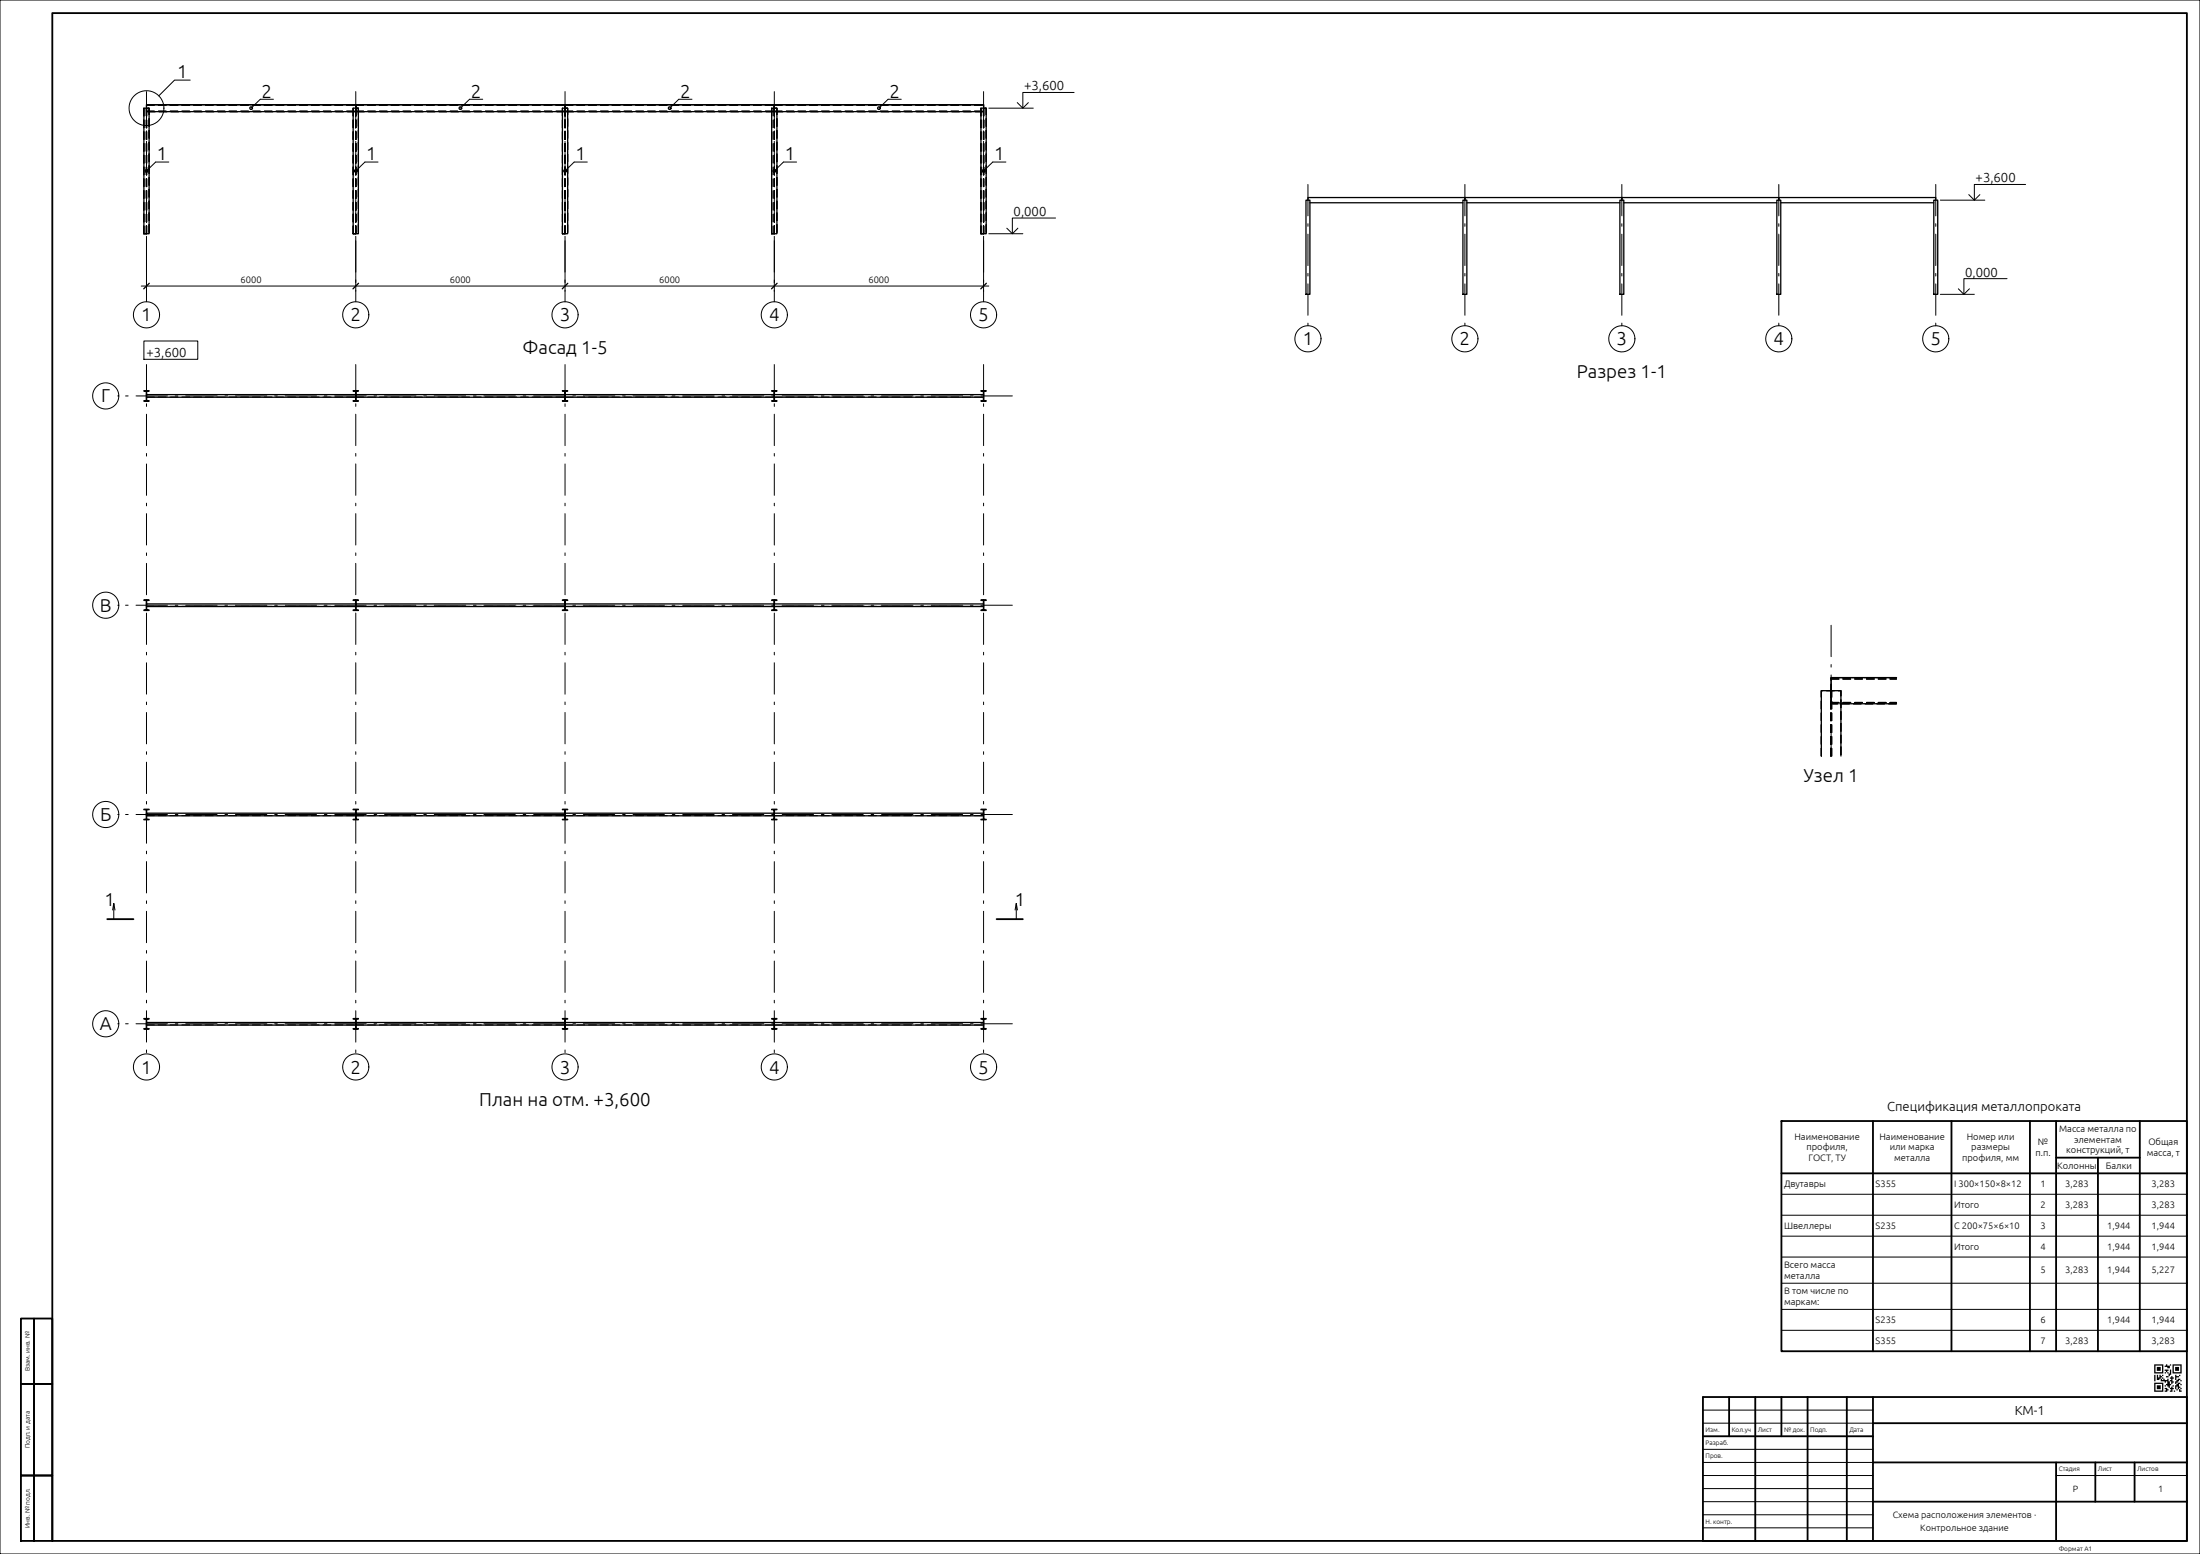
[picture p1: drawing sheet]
<svg xmlns="http://www.w3.org/2000/svg" width="841mm" height="594mm" viewBox="0 0 841 594" stroke-linecap="round" stroke-linejoin="round" font-family="sans-serif">
<g fill="none" stroke="#000" stroke-width=".38">
<path d="M0 0h841v594h-841zM72.7 30.6h-6l-6 6M104.5 37.9h-5l-3.5 3.4M184.5 37.9h-5l-3.5 3.4M264.5 37.9h-5l-3.5 3.4M344.5 37.9h-5l-3.5 3.4M388.9 39.2l2.1 2.1 2.1-2.1M410.6 35.3h-19.6v6M378 41.3h17M64.5 61.9h-5l-3.5 3.4M144.5 61.9h-5l-3.5 3.4M224.5 61.9h-5l-3.5 3.4"/>
<path d="M304.5 61.9h-5l-3.5 3.4M384.5 61.9h-5l-3.5 3.4M741.7 76.5h17M752.6 74.4l2.1 2.1 2.2-2.1M774.3 70.5h-19.6v6M56 90.3v21M136 90.3v21M216 90.3v21M296 90.3v21M376 90.3v21M378 89.3h13M384.9 87.2l2.1 2.1 2.1-2.1"/>
<path d="M403.5 83.3h-16.5v6M54 109.3h324M741.7 112.5h13M748.6 110.4l2.1 2.1 2.2-2.1M767.2 106.5h-16.5v6M55 130.3h20.6v7h-20.6zM43 347.8l.5-2.5 .4 2.5M43.5 345.3v6M388 347.8l.5-2.5 .4 2.5M388.5 345.3v6M681 456.5h155M681 464.5h155"/>
<path d="M681 472.5h155M681 480.5h155M681 490.5h155M681 500.5h155M681 508.5h155M651 539h65M651 559h65M651 554h65M651 544h65M651 579h65M651 574h65M651 569h65"/>
<path d="M651 564h65M786 564h50M651 584h65"/>
<circle cx="56" cy="41.3" r="6.7"/>
<circle cx="56" cy="120.3" r="5"/>
<circle cx="136" cy="120.3" r="5"/>
<circle cx="216" cy="120.3" r="5"/>
<circle cx="296" cy="120.3" r="5"/>
<circle cx="376" cy="120.3" r="5"/>
<circle cx="500" cy="129.5" r="5"/>
<circle cx="560" cy="129.5" r="5"/>
<circle cx="620" cy="129.5" r="5"/>
<circle cx="680" cy="129.5" r="5"/>
<circle cx="740" cy="129.5" r="5"/>
<circle cx="40.4" cy="151.3" r="5"/>
<circle cx="40.4" cy="231.3" r="5"/>
<circle cx="40.4" cy="311.3" r="5"/>
<circle cx="40.4" cy="391.3" r="5"/>
<circle cx="56" cy="407.8" r="5"/>
<circle cx="136" cy="407.8" r="5"/>
<circle cx="216" cy="407.8" r="5"/>
<circle cx="296" cy="407.8" r="5"/>
<circle cx="376" cy="407.8" r="5"/>
</g>
<g fill="none" stroke="#000" stroke-width=".7">
<path d="M20 5h816v584h-816zM41 351.3h10M381 351.3h10M681 428.5h155v88h-155zM716 428.5v88M746 428.5v88M776 428.5v88M786 428.5v88M818 428.5v88M681 448.5h155M786 442.5h32M802 442.5v74"/>
<path d="M8 504h5v25h-5zM13 504h7v25h-7zM8 529h5v35h-5zM13 529h7v35h-7zM651 534h185v55h-185zM661 534v15M671 534v55M681 534v15M691 534v55M706 534v55M716 534v55M651 549h65"/>
<path d="M716 544h120M716 559h120M786 559v30M801 559v15M816 559v15M8 564h5v25h-5zM13 564h7v25h-7zM716 574h120"/>
</g>
<path d="M823.5 521.5v.5h.5v-.5zM824 521.5v.5h.5v-.5zM824.5 521.5v.5h.5v-.5zM825 521.5v.5h.5v-.5zM825.5 521.5v.5h.5v-.5zM826 521.5v.5h.5v-.5zM826.5 521.5v.5h.5v-.5zM828 521.5v.5h.5v-.5zM829.5 521.5v.5h.5v-.5zM830.5 521.5v.5h.5v-.5zM831 521.5v.5h.5v-.5zM831.5 521.5v.5h.5v-.5zM832 521.5v.5h.5v-.5zM832.5 521.5v.5h.5v-.5zM833 521.5v.5h.5v-.5zM833.5 521.5v.5h.5v-.5zM823.5 522v.5h.5v-.5zM826.5 522v.5h.5v-.5zM827.5 522v.5h.5v-.5zM828 522v.5h.5v-.5zM828.5 522v.5h.5v-.5zM829 522v.5h.5v-.5zM830.5 522v.5h.5v-.5zM833.5 522v.5h.5v-.5zM823.5 522.5v.5h.5v-.5zM824.5 522.5v.5h.5v-.5zM825 522.5v.5h.5v-.5zM825.5 522.5v.5h.5v-.5zM826.5 522.5v.5h.5v-.5zM828.5 522.5v.5h.5v-.5zM829 522.5v.5h.5v-.5zM830.5 522.5v.5h.5v-.5zM831.5 522.5v.5h.5v-.5zM832 522.5v.5h.5v-.5zM832.5 522.5v.5h.5v-.5zM833.5 522.5v.5h.5v-.5zM823.5 523v.5h.5v-.5zM824.5 523v.5h.5v-.5zM825 523v.5h.5v-.5zM825.5 523v.5h.5v-.5zM826.5 523v.5h.5v-.5zM830.5 523v.5h.5v-.5zM831.5 523v.5h.5v-.5zM832 523v.5h.5v-.5zM832.5 523v.5h.5v-.5zM833.5 523v.5h.5v-.5zM823.5 523.5v.5h.5v-.5zM824.5 523.5v.5h.5v-.5zM825 523.5v.5h.5v-.5zM825.5 523.5v.5h.5v-.5zM826.5 523.5v.5h.5v-.5zM827.5 523.5v.5h.5v-.5zM828 523.5v.5h.5v-.5zM828.5 523.5v.5h.5v-.5zM829.5 523.5v.5h.5v-.5zM830.5 523.5v.5h.5v-.5zM831.5 523.5v.5h.5v-.5zM832 523.5v.5h.5v-.5zM832.5 523.5v.5h.5v-.5zM833.5 523.5v.5h.5v-.5zM823.5 524v.5h.5v-.5zM826.5 524v.5h.5v-.5zM828 524v.5h.5v-.5zM829.5 524v.5h.5v-.5zM830.5 524v.5h.5v-.5zM833.5 524v.5h.5v-.5zM823.5 524.5v.5h.5v-.5zM824 524.5v.5h.5v-.5zM824.5 524.5v.5h.5v-.5zM825 524.5v.5h.5v-.5zM825.5 524.5v.5h.5v-.5zM826 524.5v.5h.5v-.5zM826.5 524.5v.5h.5v-.5zM827.5 524.5v.5h.5v-.5zM828.5 524.5v.5h.5v-.5zM829.5 524.5v.5h.5v-.5zM830.5 524.5v.5h.5v-.5zM831 524.5v.5h.5v-.5zM831.5 524.5v.5h.5v-.5zM832 524.5v.5h.5v-.5zM832.5 524.5v.5h.5v-.5zM833 524.5v.5h.5v-.5zM833.5 524.5v.5h.5v-.5zM829 525v.5h.5v-.5zM829.5 525v.5h.5v-.5zM823.5 525.5v.5h.5v-.5zM824.5 525.5v.5h.5v-.5zM825.5 525.5v.5h.5v-.5zM826.5 525.5v.5h.5v-.5zM829 525.5v.5h.5v-.5zM831.5 525.5v.5h.5v-.5zM833 525.5v.5h.5v-.5zM823.5 526v.5h.5v-.5zM824.5 526v.5h.5v-.5zM825.5 526v.5h.5v-.5zM826 526v.5h.5v-.5zM828 526v.5h.5v-.5zM828.5 526v.5h.5v-.5zM830 526v.5h.5v-.5zM831.5 526v.5h.5v-.5zM832 526v.5h.5v-.5zM832.5 526v.5h.5v-.5zM823.5 526.5v.5h.5v-.5zM824.5 526.5v.5h.5v-.5zM825 526.5v.5h.5v-.5zM825.5 526.5v.5h.5v-.5zM826.5 526.5v.5h.5v-.5zM829.5 526.5v.5h.5v-.5zM830 526.5v.5h.5v-.5zM830.5 526.5v.5h.5v-.5zM831.5 526.5v.5h.5v-.5zM823.5 527v.5h.5v-.5zM824.5 527v.5h.5v-.5zM825 527v.5h.5v-.5zM826 527v.5h.5v-.5zM827 527v.5h.5v-.5zM828.5 527v.5h.5v-.5zM830 527v.5h.5v-.5zM831.5 527v.5h.5v-.5zM832.5 527v.5h.5v-.5zM833 527v.5h.5v-.5zM823.5 527.5v.5h.5v-.5zM826 527.5v.5h.5v-.5zM826.5 527.5v.5h.5v-.5zM827 527.5v.5h.5v-.5zM827.5 527.5v.5h.5v-.5zM828 527.5v.5h.5v-.5zM828.5 527.5v.5h.5v-.5zM829.5 527.5v.5h.5v-.5zM830 527.5v.5h.5v-.5zM832 527.5v.5h.5v-.5zM832.5 527.5v.5h.5v-.5zM833.5 527.5v.5h.5v-.5zM827.5 528v.5h.5v-.5zM828.5 528v.5h.5v-.5zM829 528v.5h.5v-.5zM830 528v.5h.5v-.5zM830.5 528v.5h.5v-.5zM831.5 528v.5h.5v-.5zM832 528v.5h.5v-.5zM823.5 528.5v.5h.5v-.5zM824 528.5v.5h.5v-.5zM824.5 528.5v.5h.5v-.5zM825 528.5v.5h.5v-.5zM825.5 528.5v.5h.5v-.5zM826 528.5v.5h.5v-.5zM826.5 528.5v.5h.5v-.5zM828.5 528.5v.5h.5v-.5zM829 528.5v.5h.5v-.5zM830 528.5v.5h.5v-.5zM831.5 528.5v.5h.5v-.5zM832.5 528.5v.5h.5v-.5zM833 528.5v.5h.5v-.5zM823.5 529v.5h.5v-.5zM826.5 529v.5h.5v-.5zM828 529v.5h.5v-.5zM828.5 529v.5h.5v-.5zM829 529v.5h.5v-.5zM829.5 529v.5h.5v-.5zM832 529v.5h.5v-.5zM832.5 529v.5h.5v-.5zM833.5 529v.5h.5v-.5zM823.5 529.5v.5h.5v-.5zM824.5 529.5v.5h.5v-.5zM825 529.5v.5h.5v-.5zM825.5 529.5v.5h.5v-.5zM826.5 529.5v.5h.5v-.5zM827.5 529.5v.5h.5v-.5zM828.5 529.5v.5h.5v-.5zM829 529.5v.5h.5v-.5zM830.5 529.5v.5h.5v-.5zM831.5 529.5v.5h.5v-.5zM832 529.5v.5h.5v-.5zM832.5 529.5v.5h.5v-.5zM823.5 530v.5h.5v-.5zM824.5 530v.5h.5v-.5zM825 530v.5h.5v-.5zM825.5 530v.5h.5v-.5zM826.5 530v.5h.5v-.5zM829 530v.5h.5v-.5zM830 530v.5h.5v-.5zM831.5 530v.5h.5v-.5zM832.5 530v.5h.5v-.5zM833 530v.5h.5v-.5zM823.5 530.5v.5h.5v-.5zM824.5 530.5v.5h.5v-.5zM825 530.5v.5h.5v-.5zM825.5 530.5v.5h.5v-.5zM826.5 530.5v.5h.5v-.5zM827.5 530.5v.5h.5v-.5zM828 530.5v.5h.5v-.5zM829.5 530.5v.5h.5v-.5zM830 530.5v.5h.5v-.5zM830.5 530.5v.5h.5v-.5zM831.5 530.5v.5h.5v-.5zM832.5 530.5v.5h.5v-.5zM833.5 530.5v.5h.5v-.5zM823.5 531v.5h.5v-.5zM826.5 531v.5h.5v-.5zM828 531v.5h.5v-.5zM828.5 531v.5h.5v-.5zM830 531v.5h.5v-.5zM832 531v.5h.5v-.5zM833 531v.5h.5v-.5zM823.5 531.5v.5h.5v-.5zM824 531.5v.5h.5v-.5zM824.5 531.5v.5h.5v-.5zM825 531.5v.5h.5v-.5zM825.5 531.5v.5h.5v-.5zM826 531.5v.5h.5v-.5zM826.5 531.5v.5h.5v-.5zM827.5 531.5v.5h.5v-.5zM828 531.5v.5h.5v-.5zM829.5 531.5v.5h.5v-.5zM830 531.5v.5h.5v-.5zM831 531.5v.5h.5v-.5zM833 531.5v.5h.5v-.5zM833.5 531.5v.5h.5v-.5z" fill="#000"/>
<g fill="none" stroke="#000" stroke-width=".38" stroke-dasharray="3 1.5">
<path d="M56 42.5h80M56 40.1h80M56 42.7v-2.7h80v2.7h-80M57 42.7h-1v-1.4M135 42.7h1v-1.4M136 42.5h80M136 40.1h80M136 42.7v-2.7h80v2.7h-80M137 42.7h-1v-1.4M215 42.7h1v-1.4M216 42.5h80M216 40.1h80"/>
<path d="M216 42.7v-2.7h80v2.7h-80M217 42.7h-1v-1.4M295 42.7h1v-1.4M296 42.5h80M296 40.1h80M296 42.7v-2.7h80v2.7h-80M297 42.7h-1v-1.4M375 42.7h1v-1.4M55 89.3v-48h2v48h-2M55.9 89.3v-48M56.1 89.3v-48M135 89.3v-48h2v48h-2"/>
<path d="M135.9 89.3v-48M136.1 89.3v-48M215 89.3v-48h2v48h-2M215.9 89.3v-48M216 89.3v-48M295 89.3v-48h2v48h-2M295.9 89.3v-48M296 89.3v-48M375 89.3v-48h2v48h-2M375.9 89.3v-48M376 89.3v-48M56 151.8h80"/>
<path d="M56.1 151.8v-1M135.9 151.8v-1M136 151.8h80M136.1 151.8v-1M215.9 151.8v-1M216 151.8h80M216 151.8v-1M295.9 151.8v-1M296 151.8h80M296 151.8v-1M375.9 151.8v-1M56 231.8h80"/>
<path d="M56.1 231.8v-1M135.9 231.8v-1M136 231.8h80M136.1 231.8v-1M215.9 231.8v-1M216 231.8h80M216 231.8v-1M295.9 231.8v-1M296 231.8h80M296 231.8v-1M375.9 231.8v-1M700 259.5h25"/>
<path d="M700 268.5h25M700 269v-10h25M703.7 269h-3.7v-5M725 269h-25M696.2 289v-25h7.5v25M699.8 289v-25M700.2 289v-25M56 311.8h80M56.1 311.8v-1M135.9 311.8v-1M136 311.8h80M136.1 311.8v-1"/>
<path d="M215.9 311.8v-1M216 311.8h80M216 311.8v-1M295.9 311.8v-1M296 311.8h80M296 311.8v-1M375.9 311.8v-1M56 391.8h80M56.1 391.8v-1M135.9 391.8v-1M136 391.8h80M136.1 391.8v-1"/>
<path d="M215.9 391.8v-1M216 391.8h80M216 391.8v-1M295.9 391.8v-1M296 391.8h80M296 391.8v-1M375.9 391.8v-1"/>
</g>
<g fill="none" stroke="#000" stroke-width=".5">
<path d="M55 41.3h2v48h-2zM56 41.3v-1.3h80v1.3v-1.3h80v1.3v-1.3h80v1.3v-1.3h80v1.3M57 42.7h78M135 41.3h2v48h-2zM137 42.7h78M215 41.3h2v48h-2zM217 42.7h78M295 41.3h2v48h-2zM297 42.7h78M375 41.3h2v48h-2zM499.2 76.5h1.5v36h-1.5zM500 76.5v-1h60v1v-1h60v1v-1h60v1v-1h60v1"/>
<path d="M500.7 77.5h58.5M559.2 76.5h1.5v36h-1.5zM560.7 77.5h58.5M619.2 76.5h1.5v36h-1.5zM620.7 77.5h58.5M679.2 76.5h1.5v36h-1.5zM680.7 77.5h58.5M739.2 76.5h1.5v36h-1.5zM57.1 108.3l-2.2 2.1M137.1 108.3l-2.2 2.1M217.1 108.3l-2.2 2.1M297.1 108.3l-2.2 2.1"/>
<path d="M377.1 108.3l-2.2 2.1M56 150.8h80v1h-80zM56.1 150.8v-1.3l.9-.2h-2l.9 .2v3.7l-.9 .1h2l-.9-.1v-1.4M135.9 151.8v1.4l-.9 .1h2l-.9-.1v-1.4M135.9 150.8v-1.3l-.9-.2h2l-.9 .2v1.3M136 150.8h80v1h-80zM215.9 151.8v1.4l-.9 .1h2l-1-.1v-1.4M215.9 150.8v-1.3l-.9-.2h2l-1 .2v1.3M216 150.8h80v1h-80zM295.9 151.8v1.4l-.9 .1h2l-1-.1v-1.4M295.9 150.8v-1.3l-.9-.2h2l-1 .2v1.3M296 150.8h80v1h-80z"/>
<path d="M375.9 150.8v-1.3l-.9-.2h2l-1 .2v3.7l1 .1h-2l.9-.1v-1.4M56 230.8h80v1h-80zM56.1 230.8v-1.3l.9-.2h-2l.9 .2v3.7l-.9 .1h2l-.9-.1v-1.4M135.9 231.8v1.4l-.9 .1h2l-.9-.1v-1.4M135.9 230.8v-1.3l-.9-.2h2l-.9 .2v1.3M136 230.8h80v1h-80zM215.9 231.8v1.4l-.9 .1h2l-1-.1v-1.4M215.9 230.8v-1.3l-.9-.2h2l-1 .2v1.3M216 230.8h80v1h-80zM295.9 231.8v1.4l-.9 .1h2l-1-.1v-1.4M295.9 230.8v-1.3l-.9-.2h2l-1 .2v1.3M296 230.8h80v1h-80z"/>
<path d="M375.9 230.8v-1.3l-.9-.2h2l-1 .2v3.7l1 .1h-2l.9-.1v-1.4M725 259h-25v5M703.7 269h21.3M696.2 289v-25h7.5v25M56 310.8h80v1h-80zM56.1 310.8v-1.3l.9-.2h-2l.9 .2v3.7l-.9 .1h2l-.9-.1v-1.4M135.9 311.8v1.4l-.9 .1h2l-.9-.1v-1.4M135.9 310.8v-1.3l-.9-.2h2l-.9 .2v1.3M136 310.8h80v1h-80zM215.9 311.8v1.4l-.9 .1h2l-1-.1v-1.4M215.9 310.8v-1.3l-.9-.2h2l-1 .2v1.3M216 310.8h80v1h-80z"/>
<path d="M295.9 311.8v1.4l-.9 .1h2l-1-.1v-1.4M295.9 310.8v-1.3l-.9-.2h2l-1 .2v1.3M296 310.8h80v1h-80zM375.9 310.8v-1.3l-.9-.2h2l-1 .2v3.7l1 .1h-2l.9-.1v-1.4M56 390.8h80v1h-80zM56.1 390.8v-1.3l.9-.2h-2l.9 .2v3.7l-.9 .1h2l-.9-.1v-1.4M135.9 391.8v1.4l-.9 .1h2l-.9-.1v-1.4M135.9 390.8v-1.3l-.9-.2h2l-.9 .2v1.3M136 390.8h80v1h-80zM215.9 391.8v1.4l-.9 .1h2l-1-.1v-1.4M215.9 390.8v-1.3l-.9-.2h2l-1 .2v1.3M216 390.8h80v1h-80z"/>
<path d="M295.9 391.8v1.4l-.9 .1h2l-1-.1v-1.4M295.9 390.8v-1.3l-.9-.2h2l-1 .2v1.3M296 390.8h80v1h-80zM375.9 390.8v-1.3l-.9-.2h2l-1 .2v3.7l1 .1h-2l.9-.1v-1.4"/>
<circle cx="96" cy="41.3" r=".5"/>
<circle cx="176" cy="41.3" r=".5"/>
<circle cx="256" cy="41.3" r=".5"/>
<circle cx="336" cy="41.3" r=".5"/>
<circle cx="56" cy="65.3" r=".5"/>
<circle cx="136" cy="65.3" r=".5"/>
<circle cx="216" cy="65.3" r=".5"/>
<circle cx="296" cy="65.3" r=".5"/>
<circle cx="376" cy="65.3" r=".5"/>
</g>
<g fill="none" stroke="#000" stroke-width=".38" stroke-dasharray="12 3 1 3">
<path d="M56 35v80.3M136 35v80.3M216 35v80.3M296 35v80.3M376 35v80.3M500 70.5v54M560 70.5v54M620 70.5v54M680 70.5v54M740 70.5v54M56 139.3v264M136 139.3v264"/>
<path d="M216 139.3v264M296 139.3v264M376 139.3v264M387 151.3h-342M387 231.3h-342M700 239v50M387 311.3h-342M387 391.3h-342"/>
</g>
<g font-size="7.1">
<text x="67.7" y="29.8">1</text>
<text x="100" y="37.3">2</text>
<text x="180" y="37.3">2</text>
<text x="260" y="37.3">2</text>
<text x="340" y="37.3">2</text>
<text x="60" y="61.3">1</text>
<text x="140" y="61.3">1</text>
<text x="220" y="61.3">1</text>
<text x="300" y="61.3">1</text>
<text x="380" y="61.3">1</text>
<text x="54" y="122.8">1</text>
<text x="134" y="122.8">2</text>
<text x="214" y="122.8">3</text>
<text x="294" y="122.8">4</text>
<text x="374" y="122.8">5</text>
<text x="199.7" y="135.3">Фасад 1-5</text>
<text x="498" y="132">1</text>
<text x="558" y="132">2</text>
<text x="618" y="132">3</text>
<text x="678" y="132">4</text>
<text x="738" y="132">5</text>
<text x="602.8" y="144.5">Разрез 1-1</text>
<text x="38.7" y="153.8">Г</text>
<text x="38.2" y="233.8">В</text>
<text x="689.5" y="299">Узел 1</text>
<text x="38.2" y="313.8">Б</text>
<text x="40" y="346.3">1</text>
<text x="388" y="346.3">1</text>
<text x="38.1" y="393.8">А</text>
<text x="54" y="410.3">1</text>
<text x="134" y="410.3">2</text>
<text x="214" y="410.3">3</text>
<text x="294" y="410.3">4</text>
<text x="374" y="410.3">5</text>
<text x="183.2" y="422.8">План на отм. +3,600</text>
</g>
<g font-size="5">
<text x="391.5" y="34.5">+3,600</text>
<text x="755.2" y="69.7">+3,600</text>
<text x="387.5" y="82.5">0,000</text>
<text x="751.2" y="105.7">0,000</text>
<text x="56" y="136.3">+3,600</text>
<text x="721.4" y="424.5">Спецификация металлопроката</text>
<text x="770.2" y="540.8">КМ-1</text>
</g>
<g font-size="3.6">
<text x="92" y="108.3">6000</text>
<text x="172" y="108.3">6000</text>
<text x="252" y="108.3">6000</text>
<text x="332" y="108.3">6000</text>
<text x="686" y="435.8">Наименование</text>
<text x="718.5" y="435.8">Наименование</text>
<text x="751.9" y="435.8">Номер или</text>
<text x="779" y="437.8">№</text>
<text x="787.2" y="432.8">Масса металла по</text>
<text x="792.8" y="436.8">элементам</text>
<text x="821.3" y="437.8">Общая</text>
<text x="690.6" y="439.8">профиля,</text>
<text x="691.4" y="443.8">ГОСТ, ТУ</text>
<text x="722.4" y="439.8">или марка</text>
<text x="724.1" y="443.8">металла</text>
<text x="750.1" y="443.8">профиля, мм</text>
<text x="753.6" y="439.8">размеры</text>
<text x="778.1" y="441.8">п.п.</text>
<text x="789.9" y="440.8">конструкций, т</text>
<text x="820.6" y="441.8">масса, т</text>
<text x="786.4" y="446.8">Колонны</text>
<text x="805" y="446.8">Балки</text>
<text x="682" y="453.8">Двутавры</text>
<text x="717" y="453.8">S355</text>
<text x="747" y="453.8">I 300×150×8×12</text>
<text x="780" y="453.8">1</text>
<text x="789.5" y="453.8">3,283</text>
<text x="822.5" y="453.8">3,283</text>
<text x="747" y="461.8">Итого</text>
<text x="780" y="461.8">2</text>
<text x="789.5" y="461.8">3,283</text>
<text x="822.5" y="461.8">3,283</text>
<text x="682" y="469.8">Швеллеры</text>
<text x="717" y="469.8">S235</text>
<text x="747" y="469.8">C 200×75×6×10</text>
<text x="780" y="469.8">3</text>
<text x="805.5" y="469.8">1,944</text>
<text x="822.5" y="469.8">1,944</text>
<text x="747" y="477.8">Итого</text>
<text x="780" y="477.8">4</text>
<text x="805.5" y="477.8">1,944</text>
<text x="822.5" y="477.8">1,944</text>
<text x="682" y="484.8">Всего масса</text>
<text x="682" y="488.8">металла</text>
<text x="780" y="486.8">5</text>
<text x="789.5" y="486.8">3,283</text>
<text x="805.5" y="486.8">1,944</text>
<text x="822.5" y="486.8">5,227</text>
<text x="682" y="494.8">В том числе по</text>
<text x="682" y="498.8">маркам:</text>
<text x="717" y="505.8">S235</text>
<text x="780" y="505.8">6</text>
<text x="805.5" y="505.8">1,944</text>
<text x="822.5" y="505.8">1,944</text>
<text x="717" y="513.8">S355</text>
<text x="780" y="513.8">7</text>
<text x="789.5" y="513.8">3,283</text>
<text x="822.5" y="513.8">3,283</text>
</g>
<g font-size="3.5">
<text x="792.5" y="570.2">Р</text>
<text x="825" y="570.2">1</text>
<text x="723.5" y="580.2">Схема расположения элементов ·</text>
<text x="734.1" y="585.3">Контрольное здание</text>
</g>
<g font-size="2.5">
<text x="11.4" y="524.1" transform="rotate(-90 11.4 524.1)">Взам. инв. №</text>
<text x="652" y="547.4">Изм.</text>
<text x="662" y="547.4">Кол.уч</text>
<text x="672" y="547.4">Лист</text>
<text x="682" y="547.4">№ док.</text>
<text x="692" y="547.4">Подп.</text>
<text x="707" y="547.4">Дата</text>
<text x="11.4" y="553.7" transform="rotate(-90 11.4 553.7)">Подп. и дата</text>
<text x="652" y="552.4">Разраб.</text>
<text x="652" y="557.4">Пров.</text>
<text x="787" y="562.4">Стадия</text>
<text x="802" y="562.4">Лист</text>
<text x="817" y="562.4">Листов</text>
<text x="11.4" y="584.2" transform="rotate(-90 11.4 584.2)">Инв. № подл.</text>
<text x="652" y="582.4">Н. контр.</text>
<text x="787" y="592.8">Формат A1</text>
</g>
</svg>
